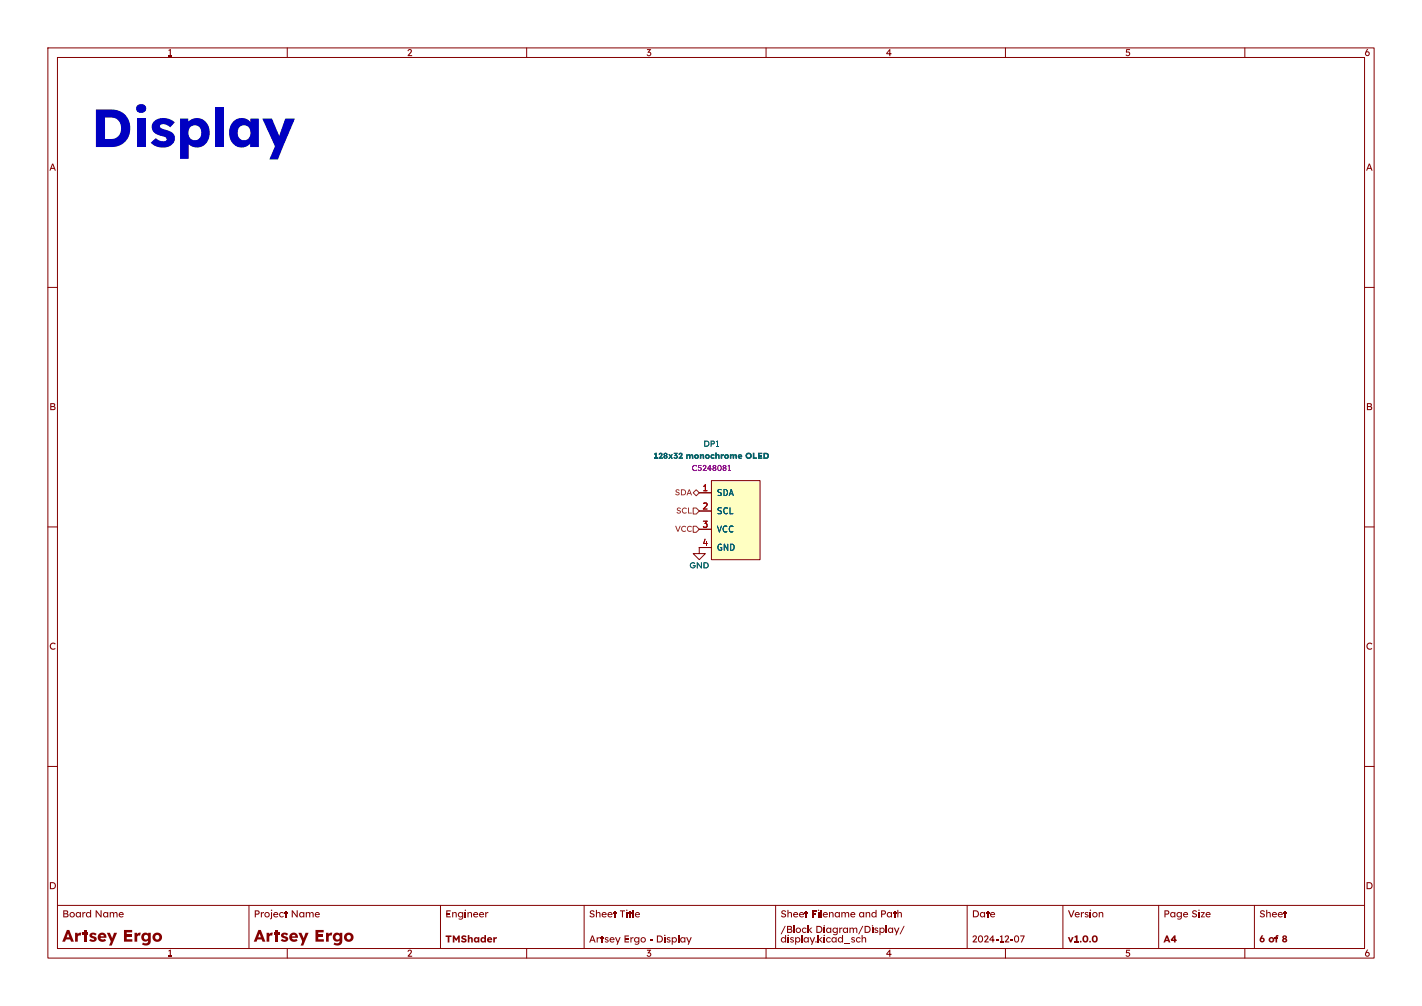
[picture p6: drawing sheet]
<svg xmlns="http://www.w3.org/2000/svg" width="297mm" height="210mm" viewBox="0 0 297 210" stroke-linecap="round" stroke-linejoin="round" font-family="sans-serif">
<path d="M10 10h277v190h-277zM12 12h273v186h-273zM60 10v2M110 10v2M160 10v2M210 10v2M260 10v2" fill="none" stroke="#840000" stroke-width=".21"/>
<path d="M235.2 10.3h.8v.2h-.6l-.1 .4a.45 .45 0 0 1 .7 0 .45 .45 0 0 1-.1 .7l-.6 .1-.2-.2 .1-.2a.33 .33 0 0 0 .5 .2 .33 .33 0 0 0 .1-.5 .33 .33 0 0 0-.5 0l-.2-.1z" fill="#840000"/>
<path d="M60 198v2M110 198v2M160 198v2M210 198v2M260 198v2" fill="none" stroke="#840000" stroke-width=".21"/>
<path d="M235.2 198.3h.8v.2h-.6l-.1 .4a.45 .45 0 0 1 .7 .1 .45 .45 0 0 1-.1 .6l-.6 .1-.2-.2 .1-.2a.33 .33 0 0 0 .5 .2 .33 .33 0 0 0 .1-.5 .33 .33 0 0 0-.5 0l-.2-.1z" fill="#840000"/>
<path d="M10 60h2M285 60h2M10 110h2M285 110h2M10 160h2M285 160h2M12 189h273" fill="none" stroke="#840000" stroke-width=".21"/>
<g fill="#840000">
<path d="M13.2 190l.9 .1 .2 .3-.2 .3a.42 .42 0 0 1 .2 .5 .42 .42 0 0 1-.5 .3h-.6v-.2h.7l.2-.2-.1-.2h-.6v.4h-.2v-.7h.7l.1-.2-.6-.1v.3h-.2z"/>
<path d="M14.7 190.5a.57 .57 0 0 1 .9 .2 .57 .57 0 0 1-.4 .8 .57 .57 0 0 1-.7-.5h.2a.34 .34 0 0 0 .5 .2 .34 .34 0 0 0 .1-.5 .34 .34 0 0 0-.6 .2l-.2 .1z"/>
<path d="M16 190.5l.3-.1 .4 .2v-.2h.2v1.1h-.2v-.2a.5 .5 0 0 1-.6 .2 .5 .5 0 0 1-.3-.5h.2a.34 .34 0 0 0 .5 .2 .34 .34 0 0 0 0-.5 .34 .34 0 0 0-.5 .2l-.2 .1z"/>
<path d="M17.2 190.4h.2v.4l.1-.3 .4-.1-.1 .2-.4 .2v.7h-.2z"/>
<path d="M18.1 190.5l.4-.1 .3 .1v-.5h.2v1.5h-.2v-.1a.51 .51 0 0 1-.6 .1 .51 .51 0 0 1-.3-.5h.3a.34 .34 0 0 0 .5 .2 .34 .34 0 0 0 0-.5 .34 .34 0 0 0-.5 .2l-.3 .1z"/>
<path d="M20 190h.2l.8 1.3v-1.3h.2v1.5h-.2l-.8-1.2v1.2h-.2z"/>
<path d="M21.7 190.5l.3-.1 .4 .2v-.2h.2v1.1h-.2v-.2a.5 .5 0 0 1-.6 .2 .5 .5 0 0 1-.3-.5h.2a.34 .34 0 0 0 .5 .2 .34 .34 0 0 0 .1-.5 .34 .34 0 0 0-.6 .2l-.2 .1z"/>
<path d="M22.9 190.4h.2v.3a.38 .38 0 0 1 .4-.3 .38 .38 0 0 1 .3 .3 .38 .38 0 0 1 .5-.3 .38 .38 0 0 1 .3 .4v.7h-.3v-.7l-.2-.2-.2 .1-.1 .8h-.2v-.8l-.3-.1-.2 .2v.7h-.2z"/>
<path d="M24.9 190.5a.53 .53 0 0 1 .7-.1 .53 .53 0 0 1 .2 .6h-.9v-.2l.7 .1a.36 .36 0 0 0-.5-.2 .36 .36 0 0 0-.1 .5 .36 .36 0 0 0 .5 .1l.2-.1 .1 .2a.59 .59 0 0 1-.8 0 .59 .59 0 0 1-.1-.9z"/>
</g>
<path d="M52 189v9" fill="none" stroke="#840000" stroke-width=".21"/>
<g fill="#840000">
<path d="M53.2 190h.6a.45 .45 0 0 1 .4 .5 .45 .45 0 0 1-.4 .4h-.4v.6h-.2v-.8h.7l.1-.2-.2-.2h-.4v.4h-.2z"/>
<path d="M54.5 190.4h.2v.4l.1-.3 .4-.1-.1 .2-.4 .2v.7h-.2z"/>
<path d="M55.4 190.5a.57 .57 0 0 1 .9 .2 .57 .57 0 0 1-.4 .8 .57 .57 0 0 1-.7-.5h.2a.34 .34 0 0 0 .6 .2 .34 .34 0 0 0 0-.6 .34 .34 0 0 0-.6 .3l-.2 .1z"/>
<path d="M56.6 190.4h.2v1.2l-.4 .3v-.1l.2-.2z"/>
<path d="M57.2 190.5a.53 .53 0 0 1 .6-.1 .53 .53 0 0 1 .3 .6h-.9v-.2l.7 .1a.36 .36 0 0 0-.5-.2 .36 .36 0 0 0-.1 .5 .36 .36 0 0 0 .5 .1l.2-.1 .1 .2a.59 .59 0 0 1-.9 0 .59 .59 0 0 1 0-.9z"/>
<path d="M58.5 190.5l.5-.1 .3 .2-.1 .2a.36 .36 0 0 0-.6-.1 .36 .36 0 0 0 0 .5 .36 .36 0 0 0 .6 0l.1 .1a.57 .57 0 0 1-.9 .1 .57 .57 0 0 1 .1-.9z"/>
<path d="M59.6 190.1h.2v1.4h-.2z"/>
<path d="M59.4 190.4h.7v.2h-.7z"/>
<path d="M60.9 190h.2l.9 1.3v-1.3h.2v1.5h-.2l-.9-1.2 .1 1.2h-.3z"/>
<path d="M62.6 190.5l.4-.1 .3 .2v-.2h.3v1.1h-.3v-.2a.5 .5 0 0 1-.5 .2 .5 .5 0 0 1-.3-.5h.2a.34 .34 0 0 0 .5 .2 .34 .34 0 0 0 0-.5 .34 .34 0 0 0-.5 .2l-.2 .1z"/>
<path d="M63.9 190.4h.2l-.1 .3a.38 .38 0 0 1 .4-.3 .38 .38 0 0 1 .4 .3 .38 .38 0 0 1 .4-.3 .38 .38 0 0 1 .3 .4v.7h-.2v-.7l-.2-.2-.3 .1v.8h-.2v-.8l-.3-.1-.2 .2v.7h-.2z"/>
<path d="M65.9 190.5a.53 .53 0 0 1 .6-.1 .53 .53 0 0 1 .3 .6h-.9l-.1-.2 .8 .1a.36 .36 0 0 0-.5-.2 .36 .36 0 0 0-.1 .5 .36 .36 0 0 0 .5 .1l.1-.1 .2 .2a.59 .59 0 0 1-.9 0 .59 .59 0 0 1 0-.9z"/>
<path d="M93.2 190h.9v.3h-.7v1h.7v.2h-.9z"/>
<path d="M93.3 190.6h.7v.3h-.7z"/>
<path d="M94.4 190.4h.3l-.1 .3a.4 .4 0 0 1 .5-.3 .4 .4 0 0 1 .3 .4v.7h-.2v-.8l-.3-.1-.2 .1v.8h-.3z"/>
<path d="M95.8 190.5l.4-.1 .3 .2v-.2h.3v1a.59 .59 0 0 1-.4 .6 .59 .59 0 0 1-.6-.1v-.2a.4 .4 0 0 0 .5 .1 .4 .4 0 0 0 .2-.5 .51 .51 0 0 1-.6 .2 .51 .51 0 0 1-.3-.5h.2a.35 .35 0 0 0 .6 .3 .35 .35 0 0 0 0-.6 .35 .35 0 0 0-.6 .2l-.2 .1z"/>
<path d="M97.1 190.4h.2v1.1h-.2z"/>
<path d="M97.6 190.4h.3l-.1 .3a.4 .4 0 0 1 .5-.3 .4 .4 0 0 1 .3 .4v.7h-.2v-.8l-.3-.1-.2 .1v.8h-.3z"/>
<path d="M99 190.5a.53 .53 0 0 1 .6-.1 .53 .53 0 0 1 .3 .6h-.9l-.1-.2 .8 .1a.36 .36 0 0 0-.5-.2 .36 .36 0 0 0-.2 .5 .36 .36 0 0 0 .6 .1l.1-.1 .1 .2a.59 .59 0 0 1-.8 0 .59 .59 0 0 1 0-.9z"/>
<path d="M100.2 190.5a.53 .53 0 0 1 .6-.1 .53 .53 0 0 1 .3 .6h-.9v-.2l.7 .1a.36 .36 0 0 0-.5-.2 .36 .36 0 0 0-.1 .5 .36 .36 0 0 0 .5 .1l.2-.1 .1 .2a.59 .59 0 0 1-.9 0 .59 .59 0 0 1 0-.9z"/>
<path d="M101.3 190.4h.3v.4l.1-.3 .3-.1v.2l-.4 .2v.7h-.3z"/>
<path d="M103 195.6h.3l.1 .4v-.3l.4-.1-.1 .4-.3 .1v.7h-.4z"/>
<circle cx="56.7" cy="190" r=".14"/>
<circle cx="97.2" cy="190" r=".14"/>
</g>
<path d="M92 189v9M122 189v9M162 189v9" fill="none" stroke="#840000" stroke-width=".21"/>
<g fill="#840000">
<path d="M123.3 190.1a.61 .61 0 0 1 .9 .2l-.2 .1a.28 .28 0 0 0-.3-.2 .28 .28 0 0 0-.2 .4 .51 .51 0 0 1 .7 .7 .51 .51 0 0 1-.9 .1l-.2-.2 .2-.1a.31 .31 0 0 0 .3 .3 .31 .31 0 0 0 .3-.5 .51 .51 0 0 1-.6-.2 .51 .51 0 0 1 0-.6z"/>
<path d="M124.5 190h.2l-.1 .7a.4 .4 0 0 1 .5-.3 .4 .4 0 0 1 .3 .4v.7h-.2v-.8l-.2-.1-.3 .1v.8h-.2z"/>
<path d="M125.8 190.5a.53 .53 0 0 1 .6-.1 .53 .53 0 0 1 .3 .6h-.9v-.2l.7 .1a.36 .36 0 0 0-.5-.2 .36 .36 0 0 0-.1 .5 .36 .36 0 0 0 .5 .1l.2-.1 .1 .2a.59 .59 0 0 1-.9 0 .59 .59 0 0 1 0-.9z"/>
<path d="M127 190.5a.53 .53 0 0 1 .7-.1 .53 .53 0 0 1 .2 .6h-.9v-.2l.7 .1a.36 .36 0 0 0-.5-.2 .36 .36 0 0 0-.1 .5 .36 .36 0 0 0 .5 .1l.2-.1 .1 .2a.59 .59 0 0 1-.8 0 .59 .59 0 0 1-.1-.9z"/>
<path d="M128.3 190.1h.2v1.4h-.2z"/>
<path d="M128.1 190.4h.7v.2h-.7z"/>
<path d="M129.5 190h1v.3h-.4v1.2h-.2v-1.2h-.4z"/>
<path d="M130.8 190.4h.2v1.1h-.2z"/>
<path d="M131.5 190.1h.2v1.4h-.2z"/>
<path d="M131.3 190.4h.7v.2h-.7z"/>
<path d="M132.2 190h.2v1.5h-.2z"/>
<path d="M132.8 190.5a.53 .53 0 0 1 .6-.1 .53 .53 0 0 1 .3 .6h-.9l-.1-.2 .7 .1a.36 .36 0 0 0-.5-.2 .36 .36 0 0 0-.1 .5 .36 .36 0 0 0 .6 .1l.1-.1 .1 .2a.59 .59 0 0 1-.8 0 .59 .59 0 0 1 0-.9z"/>
<path d="M180 195.2h.2l-.1 .7a.4 .4 0 0 1 .5-.3 .4 .4 0 0 1 .3 .5v.7h-.2v-.9l-.2-.1-.3 .2v.8h-.2z"/>
<path d="M163.3 190.1a.61 .61 0 0 1 .9 .2l-.2 .1a.28 .28 0 0 0-.3-.2 .28 .28 0 0 0-.2 .4 .51 .51 0 0 1 .7 .7 .51 .51 0 0 1-.9 .1l-.2-.2 .2-.1a.31 .31 0 0 0 .3 .3 .31 .31 0 0 0 .3-.5 .51 .51 0 0 1-.6-.2 .51 .51 0 0 1 0-.6z"/>
<path d="M164.5 190h.2l-.1 .7a.4 .4 0 0 1 .5-.3 .4 .4 0 0 1 .3 .4v.7h-.2v-.8l-.2-.1-.3 .1v.8h-.2z"/>
<path d="M165.8 190.5a.53 .53 0 0 1 .6-.1 .53 .53 0 0 1 .3 .6h-.9v-.2l.7 .1a.36 .36 0 0 0-.5-.2 .36 .36 0 0 0-.1 .5 .36 .36 0 0 0 .5 .1l.2-.1 .1 .2a.59 .59 0 0 1-.9 0 .59 .59 0 0 1 0-.9z"/>
<path d="M167 190.5a.53 .53 0 0 1 .7-.1 .53 .53 0 0 1 .2 .6h-.9v-.2l.7 .1a.36 .36 0 0 0-.5-.2 .36 .36 0 0 0-.1 .5 .36 .36 0 0 0 .5 .1l.2-.1 .1 .2a.59 .59 0 0 1-.8 0 .59 .59 0 0 1-.1-.9z"/>
<path d="M168.3 190.1h.2v1.4h-.2z"/>
<path d="M168.1 190.4h.7v.2h-.7z"/>
<path d="M169.6 190h.2v1.5h-.2z"/>
<path d="M169.7 190.7h.8v.2h-.8z"/>
<path d="M169.7 190h.9v.3h-.9z"/>
<path d="M170.9 190.4h.2v1.1h-.2z"/>
<path d="M171.4 190h.2v1.5h-.2z"/>
<path d="M172 190.5a.53 .53 0 0 1 .6-.1 .53 .53 0 0 1 .3 .6h-.9v-.2l.7 .1a.36 .36 0 0 0-.5-.2 .36 .36 0 0 0-.1 .5 .36 .36 0 0 0 .5 .1l.2-.1 .1 .2a.59 .59 0 0 1-.9 0 .59 .59 0 0 1 0-.9z"/>
<path d="M173.1 190.4h.3l-.1 .3a.4 .4 0 0 1 .5-.3 .4 .4 0 0 1 .3 .4v.7h-.2v-.8l-.2-.1-.3 .1v.8h-.3z"/>
<path d="M174.5 190.5l.3-.1 .4 .2v-.2h.2v1.1h-.2v-.2a.5 .5 0 0 1-.6 .2 .5 .5 0 0 1-.3-.5h.2a.33 .33 0 0 0 .5 .2 .33 .33 0 0 0 .1-.5 .33 .33 0 0 0-.6 .2l-.2 .1z"/>
<path d="M175.7 190.4h.2v.3a.38 .38 0 0 1 .4-.3 .38 .38 0 0 1 .3 .3 .37 .37 0 0 1 .5-.3 .37 .37 0 0 1 .3 .4v.7h-.3v-.7l-.2-.2-.2 .1v.8h-.3v-.8l-.3-.1-.2 .2v.7h-.2z"/>
<path d="M177.7 190.5a.53 .53 0 0 1 .7-.1 .53 .53 0 0 1 .3 .6h-1v-.2l.7 .1a.36 .36 0 0 0-.5-.2 .36 .36 0 0 0-.1 .5 .36 .36 0 0 0 .5 .1l.2-.1 .1 .2a.59 .59 0 0 1-.8 0 .59 .59 0 0 1-.1-.9z"/>
<path d="M179.6 190.5l.3-.1 .4 .2v-.2h.2v1.1h-.2v-.2a.5 .5 0 0 1-.6 .2 .5 .5 0 0 1-.3-.5h.2a.34 .34 0 0 0 .5 .2 .34 .34 0 0 0 0-.5 .34 .34 0 0 0-.5 .2l-.2 .1z"/>
<path d="M180.8 190.4h.2v.3a.4 .4 0 0 1 .5-.3 .4 .4 0 0 1 .3 .4v.7h-.3v-.8l-.2-.1-.3 .1v.8h-.2z"/>
<path d="M182.1 190.5l.4-.1 .4 .1v-.5h.2v1.5h-.2v-.1a.51 .51 0 0 1-.6 .1 .51 .51 0 0 1-.3-.5h.2a.34 .34 0 0 0 .5 .2 .34 .34 0 0 0 0-.5 .34 .34 0 0 0-.5 .2l-.2 .1z"/>
<path d="M184 190h.6a.45 .45 0 0 1 .5 .5 .45 .45 0 0 1-.5 .4h-.3v.6h-.3v-.8h.7l.1-.2-.1-.2h-.4v.4h-.3z"/>
<path d="M185.4 190.5l.3-.1 .4 .2v-.2h.2v1.1h-.2v-.2a.5 .5 0 0 1-.6 .2 .5 .5 0 0 1-.3-.5h.2a.34 .34 0 0 0 .5 .2 .34 .34 0 0 0 .1-.5 .34 .34 0 0 0-.6 .2l-.2 .1z"/>
<path d="M186.7 190.1h.3v1.4h-.3z"/>
<path d="M186.5 190.4h.7v.2h-.7z"/>
<path d="M187.4 190h.2v.7a.4 .4 0 0 1 .5-.3 .4 .4 0 0 1 .3 .4v.7h-.2l-.1-.8-.2-.1-.2 .1-.1 .8h-.2z"/>
<path d="M168.9 194.2l.5-.6h.3l-.8 .8z"/>
<path d="M169 194.3l.1-.2 .6 .7h-.3z"/>
<path d="M186.7 193.6h.2l.4 1 .3-1h.3l-.7 1.6h-.2l.2-.5v.2z"/>
<path d="M188.7 193.3h.3l-.9 1.7h-.2z"/>
<circle cx="130.9" cy="190" r=".14"/>
<circle cx="171" cy="190" r=".14"/>
</g>
<path d="M202 189v9" fill="none" stroke="#840000" stroke-width=".21"/>
<g fill="#840000">
<path d="M203.2 190h.6a.74 .74 0 0 1 .7 .8 .74 .74 0 0 1-.7 .7h-.6v-.2h.6a.52 .52 0 0 0 .4-.5 .52 .52 0 0 0-.4-.6h-.4v1.1h-.2z"/>
<path d="M204.8 190.5l.4-.1 .3 .2v-.2h.2v1.1h-.2v-.2a.5 .5 0 0 1-.6 .2 .5 .5 0 0 1-.2-.6h.2a.34 .34 0 0 0 .5 .3 .34 .34 0 0 0 0-.5 .34 .34 0 0 0-.5 .2h-.2z"/>
<path d="M206.2 190.1h.2v1.4h-.2z"/>
<path d="M206 190.4h.7v.2h-.7z"/>
<path d="M206.9 190.5a.53 .53 0 0 1 .7-.1 .53 .53 0 0 1 .2 .6h-.9v-.2l.7 .1a.36 .36 0 0 0-.5-.2 .36 .36 0 0 0-.1 .5 .36 .36 0 0 0 .5 .1l.2-.1 .1 .2a.59 .59 0 0 1-.8 0 .59 .59 0 0 1-.1-.9z"/>
</g>
<path d="M222 189v9M242 189v9" fill="none" stroke="#840000" stroke-width=".21"/>
<g fill="#840000">
<path d="M223.1 190h.2l.4 1.3 .5-1.3h.3l-.6 1.5h-.3z"/>
<path d="M224.6 190.5a.53 .53 0 0 1 .6-.1 .53 .53 0 0 1 .3 .6h-.9v-.2l.7 .1a.36 .36 0 0 0-.5-.2 .36 .36 0 0 0-.1 .5 .36 .36 0 0 0 .5 .1l.2-.1 .1 .2a.59 .59 0 0 1-.9 0 .59 .59 0 0 1 0-.9z"/>
<path d="M225.8 190.4h.2v.3l.1-.2 .3-.1v.2l-.4 .2v.7h-.2z"/>
<path d="M226.6 190.5l.4-.1 .4 .2h-.2a.2 .2 0 0 0-.3-.1 .2 .2 0 0 0-.1 .3 .2 .2 0 0 0 .3 .1 .39 .39 0 0 1 .1 .6 .39 .39 0 0 1-.6-.1l.1-.2 .3 .1 .2-.1a.58 .58 0 0 1-.6-.7z"/>
<path d="M227.6 190.4h.3v1.1h-.3z"/>
<path d="M228.3 190.5a.57 .57 0 0 1 .9 .2 .57 .57 0 0 1-.4 .8 .57 .57 0 0 1-.7-.6h.2a.34 .34 0 0 0 .6 .3 .34 .34 0 0 0 0-.6 .34 .34 0 0 0-.6 .3h-.2z"/>
<path d="M229.5 190.4h.2v.2a.4 .4 0 0 1 .4-.2 .4 .4 0 0 1 .3 .4v.7h-.2v-.8l-.2-.1-.3 .1v.8h-.2z"/>
<circle cx="227.7" cy="190" r=".14"/>
</g>
<path d="M262 189v9" fill="none" stroke="#840000" stroke-width=".21"/>
<g fill="#840000">
<path d="M243.2 190h.6a.45 .45 0 0 1 .4 .5 .45 .45 0 0 1-.4 .4h-.4v.6h-.2v-.8h.7l.1-.2-.2-.2-.4-.1v.5h-.2z"/>
<path d="M244.6 190.5l.3-.1 .4 .2v-.2h.2v1.1h-.2v-.2a.5 .5 0 0 1-.6 .2 .5 .5 0 0 1-.3-.6h.2a.34 .34 0 0 0 .5 .3 .34 .34 0 0 0 0-.5 .34 .34 0 0 0-.5 .2h-.2z"/>
<path d="M245.9 190.5l.4-.1 .3 .1v-.1h.3v1a.59 .59 0 0 1-.4 .6 .59 .59 0 0 1-.6-.1v-.2a.4 .4 0 0 0 .5 .1 .4 .4 0 0 0 .2-.5 .51 .51 0 0 1-.6 .2 .51 .51 0 0 1-.3-.6h.2a.35 .35 0 0 0 .6 .3 .35 .35 0 0 0 0-.6 .35 .35 0 0 0-.6 .3h-.2z"/>
<path d="M247.2 190.5a.53 .53 0 0 1 .7-.1 .53 .53 0 0 1 .2 .6h-.9v-.2l.7 .1a.36 .36 0 0 0-.5-.2 .36 .36 0 0 0-.1 .5 .36 .36 0 0 0 .5 .1l.2-.1 .1 .2a.59 .59 0 0 1-.8 0 .59 .59 0 0 1-.1-.9z"/>
<path d="M249.1 190.1a.61 .61 0 0 1 .9 .2l-.2 .1a.28 .28 0 0 0-.3-.2 .28 .28 0 0 0-.1 .4 .51 .51 0 0 1 .6 .7 .51 .51 0 0 1-.9 .1l-.2-.2 .2-.1a.31 .31 0 0 0 .3 .3 .31 .31 0 0 0 .3-.5 .51 .51 0 0 1-.6-.2 .51 .51 0 0 1 0-.6z"/>
<path d="M250.3 190.4h.2v1.1h-.2z"/>
<path d="M250.8 190.4h.8l-.5 .9h.5v.2h-.8l.6-.9h-.6z"/>
<path d="M252 190.5a.53 .53 0 0 1 .6-.1 .53 .53 0 0 1 .3 .6h-.9l-.1-.2 .7 .1a.36 .36 0 0 0-.5-.2 .36 .36 0 0 0-.1 .5 .36 .36 0 0 0 .5 .1l.2-.1 .1 .2a.59 .59 0 0 1-.8 0 .59 .59 0 0 1 0-.9z"/>
<path d="M263.3 190.1a.61 .61 0 0 1 .9 .2l-.2 .1a.28 .28 0 0 0-.3-.2 .28 .28 0 0 0-.2 .4 .51 .51 0 0 1 .7 .7 .51 .51 0 0 1-.9 .1l-.2-.2 .2-.1a.31 .31 0 0 0 .3 .3 .31 .31 0 0 0 .3-.5 .52 .52 0 0 1-.6-.2 .52 .52 0 0 1 0-.6z"/>
<path d="M264.5 189.9h.2l-.1 .7a.4 .4 0 0 1 .5-.2 .4 .4 0 0 1 .3 .4v.7h-.2v-.8l-.2-.1-.3 .1v.8h-.2z"/>
<path d="M265.8 190.5a.53 .53 0 0 1 .6-.1 .53 .53 0 0 1 .3 .6h-.9v-.2l.7 .1a.36 .36 0 0 0-.5-.2 .36 .36 0 0 0-.1 .5 .36 .36 0 0 0 .5 .1l.2-.1 .1 .2a.59 .59 0 0 1-.9 0 .59 .59 0 0 1 0-.9z"/>
<path d="M267 190.5a.53 .53 0 0 1 .7-.1 .53 .53 0 0 1 .2 .6h-.9v-.2l.7 .1a.36 .36 0 0 0-.5-.2 .36 .36 0 0 0-.1 .5 .36 .36 0 0 0 .5 .1l.2-.1 .1 .2a.59 .59 0 0 1-.8 0 .59 .59 0 0 1-.1-.9z"/>
<path d="M268.3 190.1h.2v1.4h-.2z"/>
<path d="M268.1 190.4h.7v.2h-.7z"/>
<circle cx="250.4" cy="190" r=".14"/>
</g>
<path d="M148.6 100.3h10.1v16.5h-10.1z" fill="#ffffc2"/>
<path d="M146 102.9h2.6M146 106.7h2.6M146 110.5h2.6M146 114.3h2.6M148.6 100.3h10.1v16.5h-10.1z" fill="none" stroke="#840000" stroke-width=".21"/>
<g fill="#006464">
<path d="M149.4 94.5h.3l-.1 .5a.34 .34 0 0 1 .4-.2 .34 .34 0 0 1 .3 .4v.6h-.3v-.6l-.1-.1h-.2v.7h-.3z"/>
<path d="M154.2 95a.46 .46 0 0 1 .6-.1 .46 .46 0 0 1 .2 .5h-.7l-.1-.2h.6a.25 .25 0 0 0-.4 0 .25 .25 0 0 0 0 .4 .25 .25 0 0 0 .3-.1l.3 .2a.52 .52 0 0 1-.7 0 .52 .52 0 0 1-.1-.7z"/>
</g>
<path d="M146 114.3v1.3h-1.2l1.2 1.2 1.3-1.2h-1.3" fill="none" stroke="#840000" stroke-width=".21"/>
<path d="M144.8 106h.6l.6 .7-.6 .6h-.6zM144.8 109.9h.6l.6 .6-.6 .6h-.6zM144.8 102.9l.6-.7 .6 .7-.6 .6z" fill="none" stroke="#725600" stroke-width=".21"/>
<g fill="#0000c2">
<path d="M20 22.9h3.3a3.9 3.9 0 0 1 3.9 3.9 3.9 3.9 0 0 1-3.9 3.9h-3.3v-1.7h3.3a2.3 2.3 0 0 0 1.9-1.5 2.3 2.3 0 0 0-.5-2.3 1.91 1.91 0 0 0-1.4-.7h-1.4v4.5h-1.9z"/>
<path d="M28.6 24.8h1.8v5.9h-1.8z"/>
<path d="M28.7 22a1.07 1.07 0 0 1 1.3-.2 1.07 1.07 0 0 1 .5 1.2 1.04 1.04 0 0 1-1.5 .5 1.04 1.04 0 0 1-.3-1.5z"/>
<path d="M32.1 25.4a3.4 3.4 0 0 1 4.4 .1l-.9 1.1a1.7 1.7 0 0 0-2.1-.4l-.1 .2a2.16 2.16 0 0 0 1.6 .8 1.75 1.75 0 0 1 1.6 1.8 1.75 1.75 0 0 1-1.7 1.7 3.6 3.6 0 0 1-3.4-.9l1.1-1a1.74 1.74 0 0 0 2.2 .4 .72 .72 0 0 0-.9-.8 2.19 2.19 0 0 1-2.2-2.3z"/>
<path d="M37.6 24.8h1.7v.6a2.64 2.64 0 0 1 3.1-.5 2.64 2.64 0 0 1 1.4 2.8 2.65 2.65 0 0 1-1.4 2.8 2.65 2.65 0 0 1-3-.4v3.1h-1.8v-5.5h1.8a1.4 1.4 0 0 0 1.5 1.6 1.4 1.4 0 0 0 1.1-2 1.35 1.35 0 0 0-1.5-1.1 1.35 1.35 0 0 0-1.1 1.5h-1.8z"/>
<path d="M45 22.4h1.8v8.3h-1.8z"/>
<path d="M48.7 25.4a2.41 2.41 0 0 1 3.6 .1v-.7h1.8v5.9h-1.8v-.7a2.54 2.54 0 0 1-2.9 .6 2.54 2.54 0 0 1-1.5-2.4l-.1-.5h1.8a1.36 1.36 0 0 0 1.4 1.6 1.36 1.36 0 0 0 1.3-1.6 1.36 1.36 0 0 0-1.3-1.6 1.36 1.36 0 0 0-1.4 1.6h-1.8l.2-1.2z"/>
<path d="M54.8 24.8h2l1.5 3.4 .1 .5-.3 .2 1.5-4.1h2l-3.5 8.5h-1.8l1.3-3.2v.9z"/>
</g>
<g fill="#006464">
<path d="M149.4 94.5h.3l-.1 .5a.34 .34 0 0 1 .4-.2 .34 .34 0 0 1 .3 .4v.6h-.3v-.6l-.1-.1h-.2v.7h-.3z"/>
<path d="M154.2 95a.46 .46 0 0 1 .6-.1 .46 .46 0 0 1 .2 .5h-.7l-.1-.2h.6a.25 .25 0 0 0-.4 0 .25 .25 0 0 0 0 .4 .25 .25 0 0 0 .3-.1l.3 .2a.52 .52 0 0 1-.7 0 .52 .52 0 0 1-.1-.7z"/>
</g>
<path d="M146 102.9h2.6M146 106.7h2.6M146 110.5h2.6M146 114.3h2.6" fill="none" stroke="#840000" stroke-width=".21"/>
<g font-size="3.5" fill="#840000">
<text x="13" y="197">Artsey Ergo</text>
<text x="53" y="197">Artsey Ergo</text>
</g>
<g font-size="2.1" fill="#840000">
<text x="35" y="12.4">1</text>
<text x="85" y="12.4">2</text>
<text x="135" y="12.4">3</text>
<text x="185" y="12.4">4</text>
<text x="285" y="12.4">6</text>
<text x="10.3" y="36.3">A</text>
<text x="285.3" y="36.3">A</text>
<text x="10.3" y="86.3">B</text>
<text x="285.3" y="86.3">B</text>
<text x="10.3" y="136.3">C</text>
<text x="285.3" y="136.3">C</text>
<text x="10.2" y="186.3">D</text>
<text x="285.2" y="186.3">D</text>
<text x="93" y="197">TMShader</text>
<text x="123" y="197">Artsey Ergo - Display</text>
<text x="163" y="197">display.kicad_sch</text>
<text x="163" y="195">/Block</text>
<text x="170.3" y="195">Diagram/Display/</text>
<text x="203" y="197">2024-12-07</text>
<text x="223" y="197">v1.0.0</text>
<text x="243" y="197">A4</text>
<text x="263" y="197">6 of 8</text>
<text x="35" y="200.4">1</text>
<text x="85" y="200.4">2</text>
<text x="135" y="200.4">3</text>
<text x="185" y="200.4">4</text>
<text x="285" y="200.4">6</text>
</g>
<g font-size="1.8" fill="#006464">
<text x="146.9" y="93.8">DP1</text>
<text x="136.5" y="96.4">128x32 monochrome</text>
<text x="155.6" y="96.4">OLED</text>
<text x="149.6" y="103.7">SDA</text>
<text x="149.6" y="107.5">SCL</text>
<text x="149.6" y="111.4">VCC</text>
<text x="144" y="119.2">GND</text>
<text x="149.6" y="115.2">GND</text>
</g>
<text font-size="1.8" fill="#840084" x="144.4" y="98.9">C5248081</text>
<g font-size="1.8" fill="#725600">
<text x="140.9" y="104">SDA</text>
<text x="141.2" y="107.8">SCL</text>
<text x="141" y="111.6">VCC</text>
</g>
<g font-size="1.8" fill="#a90000">
<text x="146.6" y="102.6">1</text>
<text x="146.6" y="106.4">2</text>
<text x="146.6" y="110.2">3</text>
</g>
<text font-size="1.8" fill="#840000" x="146.6" y="114">4</text>
</svg>
